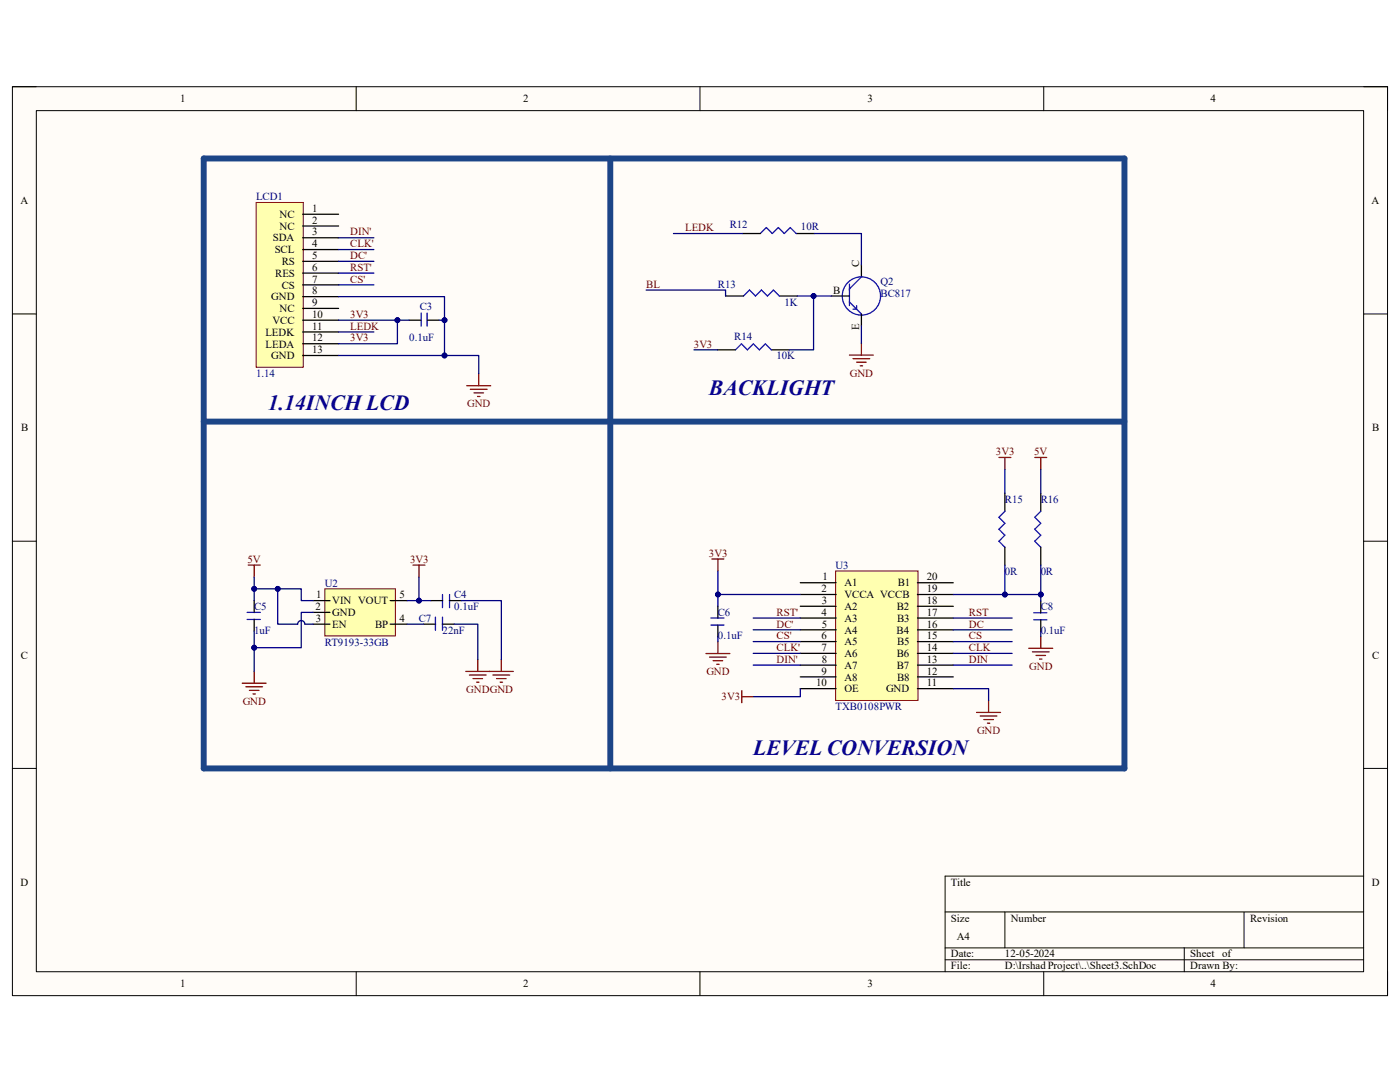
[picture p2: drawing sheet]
<svg xmlns="http://www.w3.org/2000/svg" width="279mm" height="216mm" viewBox="0 0 279 216" stroke-linecap="round" stroke-linejoin="round" font-family="sans-serif">
<path d="M2.5 17.3h274.4v181.4h-274.4z" fill-rule="evenodd" fill="#fffcf8"/>
<path d="M2.5 17.3h274.4v181.4h-274.4z" fill="none" stroke="#000" stroke-width=".2"/>
<path d="M7.2 22.1h264.9v171.8h-264.9z" fill-rule="evenodd" fill="#fffcf8"/>
<g fill="none" stroke="#000" stroke-width=".2">
<path d="M2.5 17.3h4.7M71.1 17.3v4.8M139.7 17.3v4.8M208.3 17.3v4.8M272.1 17.3h4.8v4.8M7.2 22.1h264.9v171.8h-264.9zM2.5 62.6h4.7M272.1 62.7h4.8M2.5 108h4.7M272.1 108h4.8M2.5 153.3h4.7M272.1 153.3h4.8"/>
<path d="M272.1 174.8h-83.5v19.1M71.1 193.9v4.8M139.7 193.9v4.8M188.6 182h83.5M188.6 189.1h83.5M188.6 191.5h83.5M200.5 182v7.1M208.3 193.9v4.8M236.3 189.1v4.8M248.3 182v7.1M276.9 193.9v4.8"/>
</g>
<g fill="none" stroke="#00f" stroke-width=".25">
<path d="M148.4 59.1l1.2-1.2 1.2 1.2 1.2-1.2 1.2 1.2 1.1-1.2 1.2 1.2M169.5 56.7v4.3M171.9 55.3l-2.4 2.3M84 62.5v2.6M85.2 62.5v2.6M169.5 60.3l2.4 2.3M171 61v.7h-.8"/>
<circle cx="171.9" cy="59.1" r="3.8"/>
</g>
<path d="M144.8 59.1h3.6M155.5 59.1h3.6M165.9 59.1h3.6M171.9 52.9v2.4M81.7 63.9h2.3M85.2 63.9h2.4M171.9 62.6v2.4" fill="none" stroke="#000" stroke-width=".25"/>
<path d="M169.5 70.9h4.8M170.2 71.6h3.4M171 72.3h1.9M171.7 73h.4M171.9 68.5v2.4" fill="none" stroke="#800000" stroke-width=".25"/>
<path d="M51.1 40.4h9.4v32.9h-9.4z" fill-rule="evenodd" fill="#ffffb0"/>
<path d="M51.1 40.4h9.4v32.9h-9.4z" fill="none" stroke="#800000" stroke-width=".2"/>
<g fill="none" stroke="#000" stroke-width=".25">
<path d="M60.4 42.7h7.2M60.4 45.1h7.2M60.4 47.4h7.2M60.4 49.8h7.2M60.4 52.1h7.2M60.4 54.5h7.2M60.4 56.8h7.2M60.4 59.2h7.2M148.2 46.6h3.5M158.9 46.6h3.6M60.4 61.5h7.2M60.4 63.9h7.2"/>
<path d="M60.4 66.2h7.2M60.4 68.6h7.2M60.4 70.9h7.2"/>
</g>
<path d="M151.7 46.6l1.2-1.2 1.2 1.2 1.2-1.2 1.2 1.2 1.2-1.2 1.2 1.2" fill="none" stroke="#00f" stroke-width=".25"/>
<path d="M93.2 77h4.7M93.9 77.7h3.3M94.6 78.4h1.9M95.3 79.1h.5M95.5 74.6v2.4" fill="none" stroke="#800000" stroke-width=".25"/>
<path d="M166.8 113.9h16.4v25.9h-16.4z" fill-rule="evenodd" fill="#ffffb0"/>
<path d="M166.8 113.9h16.4v25.9h-16.4z" fill="none" stroke="#800000" stroke-width=".2"/>
<g fill="none" stroke="#000" stroke-width=".25">
<path d="M143.2 69.8h3.6M153.9 69.8h3.6M200.5 98.4v3.6M207.7 98.4v3.6M159.7 116.3h7.2M159.7 118.6h7.2M183.1 118.6h7.1M183.1 116.3h7.1M200.5 109.2v3.6M207.7 109.2v3.6M143.3 121v2.4M143.3 124.7v2.4"/>
<path d="M159.7 121h7.2M159.7 123.3h7.2M159.7 125.7h7.2M159.7 128h7.2M159.7 130.4h7.2M159.7 132.7h7.2M159.7 135.1h7.2M159.7 137.4h7.2M183.1 121h7.1M183.1 123.3h7.1M183.1 125.7h7.1M183.1 128h7.1"/>
<path d="M183.1 130.4h7.1M183.1 132.7h7.1M183.1 135.1h7.1M183.1 137.4h7.1"/>
</g>
<g fill="none" stroke="#800000" stroke-width=".25">
<path d="M199.4 91.3h2.3M200.5 91.3v2.4M206.5 91.3h2.4M207.7 91.3v2.4M142.1 111.5h2.4M143.3 111.5v2.4M140.9 130.4h4.8M141.6 131.1h3.3M142.3 131.8h1.9M143 132.6h.5M143.3 128v2.4M148 137.8v2.4"/>
<path d="M148 139h2.4M197.3 139.8v2.4M194.9 142.2h4.8M195.6 142.9h3.4M196.3 143.6h1.9M197.1 144.3h.4"/>
</g>
<path d="M146.8 69.8l1.2-1.2 1.2 1.2 1.2-1.2 1.1 1.2 1.2-1.2 1.2 1.2M200.5 102l-1.1 1.2 1.1 1.2-1.1 1.2 1.1 1.2-1.1 1.2 1.1 1.2M207.7 102l-1.2 1.2 1.2 1.2-1.2 1.2 1.2 1.2-1.2 1.2 1.2 1.2M141.9 123.3h2.6M141.9 124.7h2.6" fill="none" stroke="#00f" stroke-width=".25"/>
<path d="M64.8 117.5h14.1v9.4h-14.1z" fill-rule="evenodd" fill="#ffffb0"/>
<path d="M64.8 117.5h14.1v9.4h-14.1z" fill="none" stroke="#800000" stroke-width=".2"/>
<path d="M50.7 119.8v2.4M62.5 119.8h3.4M77.9 119.8h3.4M86 119.8h2.3M89.7 119.8h2.4M50.7 123.6v2.4M62.5 122.2h3.4M62.5 124.5h3.4M77.9 124.5h3.4M84.6 124.5h2.3M88.3 124.5h2.4" fill="none" stroke="#000" stroke-width=".25"/>
<path d="M88.3 118.6v2.7M89.7 118.6v2.7M49.3 122.2h2.6M49.3 123.6h2.6M86.9 123.1v2.7M88.3 123.1v2.7" fill="none" stroke="#00f" stroke-width=".25"/>
<g fill="none" stroke="#800000" stroke-width=".25">
<path d="M49.5 112.8h2.4M50.7 112.8v2.3M82.4 112.8h2.4M83.6 112.8v2.3M48.3 136.3h4.8M49.1 137h3.3M49.8 137.8h1.9M50.5 138.5h.5M50.7 133.9v2.4M93 134h9.4M93.7 134.7h3.3M94.4 135.4h1.9"/>
<path d="M95.1 136.1h.5M95.4 131.6v2.4M98.4 134.7h3.3M99.1 135.4h1.9M99.8 136.1h.5M100.1 131.6v2.4"/>
</g>
<path d="M40.7 31.6h183.7v121.7h-183.7zM121.8 31.6v121.7M40.7 84.1h183.7" fill="none" stroke="#1c4587" stroke-width="1.2"/>
<path d="M67.6 49.8h7M67.6 52.1h7M67.6 54.5h7M67.6 56.8h7M67.6 66.2h7M79.3 63.9v4.7h-11.7M171.9 65v3.5" fill="none" stroke="#000080" stroke-width=".25"/>
<circle cx="79.3" cy="63.9" r=".48" fill="#000080"/>
<circle cx="79.3" cy="63.9" r=".48" fill="none" stroke="#000080" stroke-width=".2"/>
<path d="M87.6 63.9h1.1" fill="none" stroke="#000080" stroke-width=".25"/>
<circle cx="88.7" cy="63.9" r=".48" fill="#000080"/>
<circle cx="88.7" cy="63.9" r=".48" fill="none" stroke="#000080" stroke-width=".2"/>
<g fill="none" stroke="#000080" stroke-width=".25">
<path d="M67.6 47.4h7M134.4 46.6h13.8M162.5 46.6h9.4v6.3M143.3 118.6h16.4M150.3 123.3h9.4M150.3 125.7h9.4M150.3 128h9.4M150.3 130.4h9.4M150.3 132.7h9.4M159.7 137.4v1.6h-9.3M190.2 137.4h7.1v2.4M190.2 123.3h11.8"/>
<path d="M190.2 125.7h11.8M190.2 128h11.8M190.2 130.4h11.8M190.2 132.7h11.8"/>
</g>
<circle cx="143.3" cy="118.6" r=".48" fill="#000080"/>
<circle cx="143.3" cy="118.6" r=".48" fill="none" stroke="#000080" stroke-width=".2"/>
<path d="M67.6 63.9h14.1M143.3 127.1v.9" fill="none" stroke="#000080" stroke-width=".25"/>
<circle cx="79.3" cy="63.9" r=".48" fill="#000080"/>
<circle cx="79.3" cy="63.9" r=".48" fill="none" stroke="#000080" stroke-width=".2"/>
<path d="M200.5 112.8v5.8h-10.3" fill="none" stroke="#000080" stroke-width=".25"/>
<circle cx="200.5" cy="118.6" r=".48" fill="#000080"/>
<circle cx="200.5" cy="118.6" r=".48" fill="none" stroke="#000080" stroke-width=".2"/>
<path d="M207.7 112.8v5.8h-7.2" fill="none" stroke="#000080" stroke-width=".25"/>
<circle cx="207.7" cy="118.6" r=".48" fill="#000080"/>
<circle cx="207.7" cy="118.6" r=".48" fill="none" stroke="#000080" stroke-width=".2"/>
<circle cx="200.5" cy="118.6" r=".48" fill="#000080"/>
<circle cx="200.5" cy="118.6" r=".48" fill="none" stroke="#000080" stroke-width=".2"/>
<path d="M162.4 59.1v10.7h-4.9M138.5 69.8h4.7M200.5 93.7v4.7M207.7 93.7v4.7" fill="none" stroke="#000080" stroke-width=".25"/>
<circle cx="162.4" cy="59.1" r=".48" fill="#000080"/>
<circle cx="162.4" cy="59.1" r=".48" fill="none" stroke="#000080" stroke-width=".2"/>
<path d="M83.6 115.1v4.7h-2.3" fill="none" stroke="#000080" stroke-width=".25"/>
<circle cx="83.6" cy="119.8" r=".48" fill="#000080"/>
<circle cx="83.6" cy="119.8" r=".48" fill="none" stroke="#000080" stroke-width=".2"/>
<path d="M55.4 117.5h4.7v2.3h2.4" fill="none" stroke="#000080" stroke-width=".25"/>
<circle cx="55.4" cy="117.5" r=".48" fill="#000080"/>
<circle cx="55.4" cy="117.5" r=".48" fill="none" stroke="#000080" stroke-width=".2"/>
<path d="M83.6 119.8h2.4M81.3 124.5h3.3M90.7 124.5h4.7v7.1" fill="none" stroke="#000080" stroke-width=".25"/>
<circle cx="83.6" cy="119.8" r=".48" fill="#000080"/>
<circle cx="83.6" cy="119.8" r=".48" fill="none" stroke="#000080" stroke-width=".2"/>
<path d="M92.1 119.8h8v11.8M62.5 122.2h-2.4v7h-9.4v4.7" fill="none" stroke="#000080" stroke-width=".25"/>
<circle cx="50.7" cy="129.2" r=".48" fill="#000080"/>
<circle cx="50.7" cy="129.2" r=".48" fill="none" stroke="#000080" stroke-width=".2"/>
<path d="M50.7 115.1v2.4h4.7v7h4a.72 .72 0 0 1 .7-.7 .72 .72 0 0 1 .7 .7h1.7" fill="none" stroke="#000080" stroke-width=".25"/>
<circle cx="50.7" cy="117.5" r=".48" fill="#000080"/>
<circle cx="50.7" cy="117.5" r=".48" fill="none" stroke="#000080" stroke-width=".2"/>
<circle cx="55.4" cy="117.5" r=".48" fill="#000080"/>
<circle cx="55.4" cy="117.5" r=".48" fill="none" stroke="#000080" stroke-width=".2"/>
<path d="M50.7 126v3.2" fill="none" stroke="#000080" stroke-width=".25"/>
<circle cx="50.7" cy="129.2" r=".48" fill="#000080"/>
<circle cx="50.7" cy="129.2" r=".48" fill="none" stroke="#000080" stroke-width=".2"/>
<path d="M50.7 117.5v2.3" fill="none" stroke="#000080" stroke-width=".25"/>
<circle cx="50.7" cy="117.5" r=".48" fill="#000080"/>
<circle cx="50.7" cy="117.5" r=".48" fill="none" stroke="#000080" stroke-width=".2"/>
<path d="M129 57.9h15.8v1.2M143.3 113.9v7.1" fill="none" stroke="#000080" stroke-width=".25"/>
<circle cx="143.3" cy="118.6" r=".48" fill="#000080"/>
<circle cx="143.3" cy="118.6" r=".48" fill="none" stroke="#000080" stroke-width=".2"/>
<path d="M159.1 59.1h6.8" fill="none" stroke="#000080" stroke-width=".25"/>
<circle cx="162.4" cy="59.1" r=".48" fill="#000080"/>
<circle cx="162.4" cy="59.1" r=".48" fill="none" stroke="#000080" stroke-width=".2"/>
<path d="M67.6 59.2h21.1v11.7" fill="none" stroke="#000080" stroke-width=".25"/>
<circle cx="88.7" cy="70.9" r=".48" fill="#000080"/>
<circle cx="88.7" cy="70.9" r=".48" fill="none" stroke="#000080" stroke-width=".2"/>
<circle cx="88.7" cy="63.9" r=".48" fill="#000080"/>
<circle cx="88.7" cy="63.9" r=".48" fill="none" stroke="#000080" stroke-width=".2"/>
<path d="M67.6 70.9h27.9v3.7" fill="none" stroke="#000080" stroke-width=".25"/>
<circle cx="88.7" cy="70.9" r=".48" fill="#000080"/>
<circle cx="88.7" cy="70.9" r=".48" fill="none" stroke="#000080" stroke-width=".2"/>
<path d="M205.3 129.4h4.8M206 130.1h3.4M206.8 130.8h1.9M207.5 131.5h.4M207.7 127v2.4" fill="none" stroke="#800000" stroke-width=".25"/>
<path d="M206.3 122.3h2.6M206.3 123.7h2.6" fill="none" stroke="#00f" stroke-width=".25"/>
<path d="M207.7 119.9v2.4M207.7 123.6v2.4" fill="none" stroke="#000" stroke-width=".25"/>
<path d="M207.7 118.6v1.3M207.7 126v1" fill="none" stroke="#000080" stroke-width=".25"/>
<circle cx="207.7" cy="118.6" r=".48" fill="#000080"/>
<circle cx="207.7" cy="118.6" r=".48" fill="none" stroke="#000080" stroke-width=".2"/>
<g font-size="4.3" fill="#0c0087">
<text x="53.5" y="81.7">1.14INCH LCD</text>
<text x="141.5" y="78.8">BACKLIGHT</text>
<text x="150.3" y="150.6">LEVEL CONVERSION</text>
</g>
<g font-size="2.2">
<text x="35.9" y="20.4">1</text>
<text x="104.4" y="20.4">2</text>
<text x="173.1" y="20.4">3</text>
<text x="241.6" y="20.4">4</text>
<text x="4.1" y="40.7">A</text>
<text x="273.7" y="40.7">A</text>
<text x="55.8" y="43.5">NC</text>
<text x="55.8" y="45.8">NC</text>
<text x="62.3" y="42.3">1</text>
<text x="62.3" y="44.7">2</text>
<text x="62.3" y="47">3</text>
<text x="54.4" y="48.2">SDA</text>
<text x="54.8" y="50.5">SCL</text>
<text x="56.2" y="52.9">RS</text>
<text x="62.3" y="49.3">4</text>
<text x="62.3" y="51.7">5</text>
<text x="171.4" y="53.3" transform="rotate(-90 171.4 53.3)">C</text>
<text x="54.1" y="59.9">GND</text>
<text x="54.9" y="55.2">RES</text>
<text x="56.2" y="57.6">CS</text>
<text x="62.3" y="54">6</text>
<text x="62.3" y="56.4">7</text>
<text x="62.3" y="58.7">8</text>
<text x="166.3" y="58.6">B</text>
<text x="54.4" y="64.6">VCC</text>
<text x="55.8" y="62.3">NC</text>
<text x="62.3" y="61.1">9</text>
<text x="62.3" y="63.4">10</text>
<text x="62.3" y="65.8">11</text>
<text x="171.4" y="65.8" transform="rotate(-90 171.4 65.8)">E</text>
<text x="53" y="67">LEDK</text>
<text x="53" y="69.3">LEDA</text>
<text x="54.1" y="71.7">GND</text>
<text x="62.3" y="68.1">12</text>
<text x="62.3" y="70.5">13</text>
<text x="4.2" y="86.1">B</text>
<text x="273.9" y="86.1">B</text>
<text x="63.1" y="119.4">1</text>
<text x="79.8" y="119.4">5</text>
<text x="164" y="118.2">2</text>
<text x="164.1" y="115.8">1</text>
<text x="168.5" y="117">A1</text>
<text x="168.5" y="119.3">VCCA VCCB</text>
<text x="179.2" y="117">B1</text>
<text x="185" y="118.2">19</text>
<text x="185" y="115.8">20</text>
<text x="62.9" y="121.8">2</text>
<text x="63" y="124.1">3</text>
<text x="66.3" y="120.6">VIN VOUT</text>
<text x="66.3" y="122.9">GND</text>
<text x="66.3" y="125.3">EN</text>
<text x="74.8" y="125.3">BP</text>
<text x="79.8" y="124.1">4</text>
<text x="164" y="122.9">4</text>
<text x="164" y="125.2">5</text>
<text x="164" y="120.5">3</text>
<text x="168.5" y="121.7">A2</text>
<text x="168.5" y="124">A3</text>
<text x="179" y="121.7">B2</text>
<text x="179.1" y="124">B3</text>
<text x="185" y="125.2">16</text>
<text x="185" y="122.9">17</text>
<text x="185" y="120.5">18</text>
<text x="4.1" y="131.4">C</text>
<text x="164" y="127.6">6</text>
<text x="164" y="129.9">7</text>
<text x="168.5" y="126.4">A4</text>
<text x="168.5" y="128.7">A5</text>
<text x="168.5" y="131.1">A6</text>
<text x="178.9" y="126.4">B4</text>
<text x="179" y="131.1">B6</text>
<text x="179" y="128.7">B5</text>
<text x="185" y="129.9">14</text>
<text x="185" y="127.6">15</text>
<text x="273.8" y="131.4">C</text>
<text x="162.9" y="136.9">10</text>
<text x="164" y="134.6">9</text>
<text x="164" y="132.2">8</text>
<text x="168.5" y="133.4">A7</text>
<text x="168.5" y="135.8">A8</text>
<text x="179" y="133.4">B7</text>
<text x="179" y="135.8">B8</text>
<text x="185" y="136.9">11</text>
<text x="185" y="134.6">12</text>
<text x="185" y="132.2">13</text>
<text x="168.5" y="138.1">OE</text>
<text x="176.8" y="138.1">GND</text>
<text x="4.1" y="176.7">D</text>
<text x="189.8" y="176.7">Title</text>
<text x="273.8" y="176.7">D</text>
<text x="189.8" y="183.9">Size</text>
<text x="201.7" y="183.9">Number</text>
<text x="249.5" y="183.9">Revision</text>
<text x="189.8" y="191.1">Date:</text>
<text x="191" y="187.5">A4</text>
<text x="200.5" y="191.1">12-05-2024</text>
<text x="237.5" y="191.1">Sheet of</text>
<text x="35.9" y="197">1</text>
<text x="104.4" y="197">2</text>
<text x="173.1" y="197">3</text>
<text x="189.8" y="193.4">File:</text>
<text x="200.5" y="193.4">D:\Irshad Project\..\Sheet3.SchDoc</text>
<text x="237.5" y="193.4">Drawn By:</text>
<text x="241.6" y="197">4</text>
</g>
<g font-size="2.2" fill="#000080">
<text x="51.1" y="40">LCD1</text>
<text x="145.6" y="45.5">R12</text>
<text x="159.9" y="45.9">10R</text>
<text x="143.3" y="57.4">R13</text>
<text x="175.7" y="56.9">Q2</text>
<text x="175.7" y="59.3">BC817</text>
<text x="83.8" y="61.8">C3</text>
<text x="156.5" y="61">1K</text>
<text x="81.7" y="68.1">0.1uF</text>
<text x="146.5" y="67.9">R14</text>
<text x="154.9" y="71.7">10K</text>
<text x="51.1" y="75.2">1.14</text>
<text x="200.5" y="100.4">R15</text>
<text x="207.7" y="100.4">R16</text>
<text x="166.8" y="113.5">U3</text>
<text x="64.8" y="117.1">U2</text>
<text x="90.6" y="119.4">C4</text>
<text x="200.5" y="114.7">0R</text>
<text x="207.7" y="114.7">0R</text>
<text x="50.7" y="121.8">C5</text>
<text x="83.6" y="124.1">C7</text>
<text x="90.6" y="121.8">0.1uF</text>
<text x="143.3" y="122.9">C6</text>
<text x="207.7" y="121.8">C8</text>
<text x="50.7" y="126.4">1uF</text>
<text x="64.8" y="128.8">RT9193-33GB</text>
<text x="88.3" y="126.4">22nF</text>
<text x="143.3" y="127.6">0.1uF</text>
<text x="207.7" y="126.5">0.1uF</text>
<text x="166.8" y="141.7">TXB0108PWR</text>
</g>
<g font-size="2.2" fill="#800000">
<text x="69.9" y="47">DIN'</text>
<text x="136.7" y="46.1">LEDK</text>
<text x="69.9" y="49.3">CLK'</text>
<text x="69.9" y="51.7">DC'</text>
<text x="69.9" y="54">RST'</text>
<text x="69.9" y="56.4">CS'</text>
<text x="128.9" y="57.4">BL</text>
<text x="69.9" y="63.4">3V3</text>
<text x="69.9" y="65.8">LEDK</text>
<text x="69.9" y="68.1">3V3</text>
<text x="138.5" y="69.3">3V3</text>
<text x="169.6" y="75.1">GND</text>
<text x="93.2" y="81.3">GND</text>
<text x="198.8" y="90.8">3V3</text>
<text x="206.4" y="90.8">5V</text>
<text x="49.4" y="112.3">5V</text>
<text x="81.8" y="112.3">3V3</text>
<text x="141.5" y="111.1">3V3</text>
<text x="155" y="122.9">RST'</text>
<text x="155" y="125.2">DC'</text>
<text x="193.4" y="122.9">RST</text>
<text x="193.4" y="125.2">DC</text>
<text x="155" y="127.6">CS'</text>
<text x="155" y="129.9">CLK'</text>
<text x="193.4" y="127.6">CS</text>
<text x="193.4" y="129.9">CLK</text>
<text x="141" y="134.7">GND</text>
<text x="155" y="132.2">DIN'</text>
<text x="193.4" y="132.2">DIN</text>
<text x="205.4" y="133.7">GND</text>
<text x="48.4" y="140.6">GND</text>
<text x="93" y="138.3">GNDGND</text>
<text x="144" y="139.7">3V3</text>
<text x="195" y="146.5">GND</text>
</g>
</svg>
